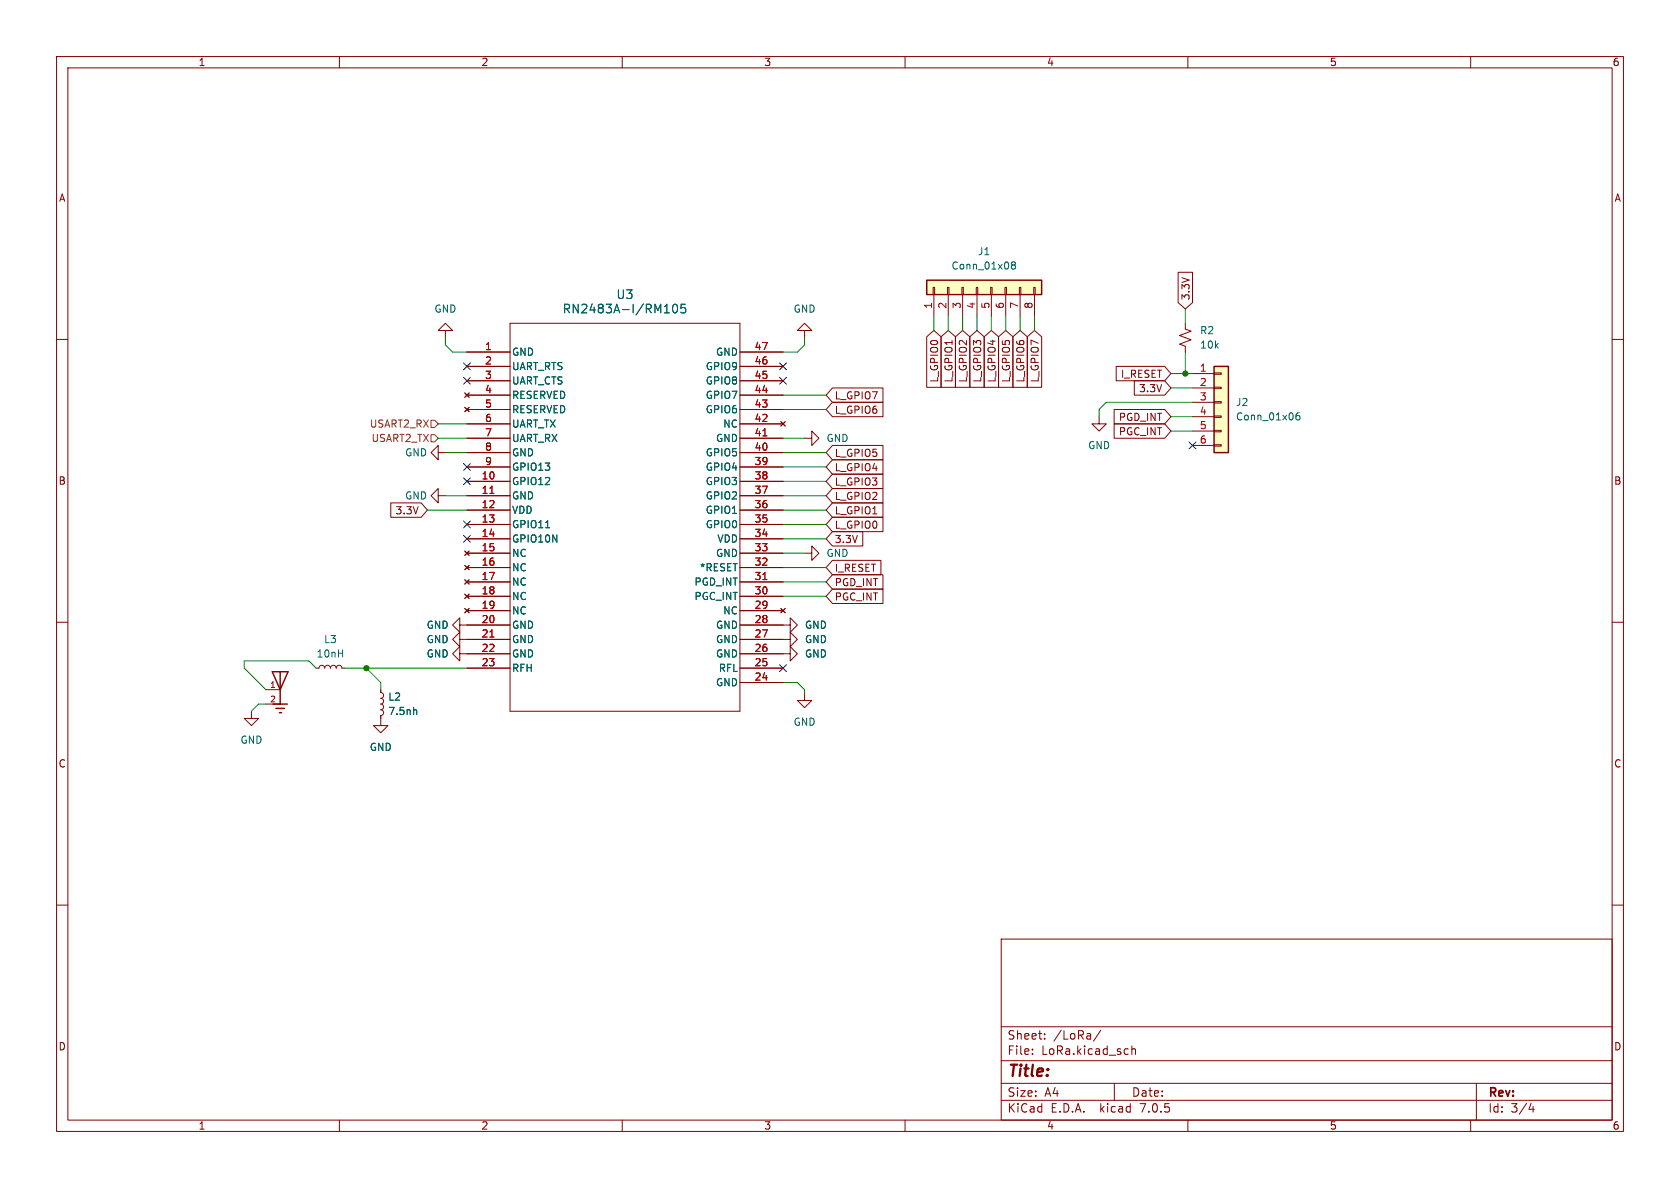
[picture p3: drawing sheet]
<svg xmlns="http://www.w3.org/2000/svg" width="297mm" height="210mm" viewBox="0 0 297 210" stroke-linecap="round" stroke-linejoin="round" font-family="sans-serif">
<g fill="none" stroke="#840000" stroke-width=".18">
<path d="M10 10h277v190h-277zM12 12h273v186h-273zM60 10v2M110 10v2M160 10v2M210 10v2M260 10v2M10 60h2M78.7 58.4h1.3l-1.3-1.2-1.2 1.2h1.2v1.3M90.2 57.2h40.6v68.5h-40.6zM142.2 58.4h1.3l-1.3-1.2-1.2 1.2h1.2v1.3M163.8 59.5l1.3-1.1 1.3 1.1v9h-2.6z"/>
<path d="M165 50.8h.2v1.3h-.2zM165.1 52.1v3.8M166.4 59.5l1.2-1.1 1.3 1.1v9h-2.5zM167.5 50.8h.3v1.3h-.3zM167.6 52.1v3.8M168.9 59.5l1.3-1.1 1.3 1.1v9h-2.6zM170.1 50.8h.2v1.3h-.2zM170.2 52.1v3.8M171.4 59.5l1.3-1.1 1.3 1.1v9h-2.6zM172.6 50.8h.2v1.3h-.2zM172.7 52.1v3.8M174 59.5l1.3-1.1 1.2 1.1v9h-2.5z"/>
<path d="M175.1 50.8h.3v1.3h-.3zM175.3 52.1v3.8M176.5 59.5l1.3-1.1 1.3 1.1v9h-2.6zM177.7 50.8h.2v1.3h-.2zM177.8 52.1v3.8M179.1 59.5l1.2-1.1 1.3 1.1v9h-2.5zM180.2 50.8h.3v1.3h-.3zM180.3 52.1v3.8M181.6 59.5l1.3-1.1 1.3 1.1v9h-2.6zM182.8 50.8h.2v1.3h-.2zM182.9 52.1v3.8M208.3 48.1h2.5v5.4l-1.3 1.1-1.2-1.1z"/>
<path d="M209.5 57.2v1l1.1 .3-2.1 .8 2.1 .8-2.1 .7 1 .4v1M285 60h2M82.2 69.5l.7 .7M82.2 72l.7 .8M82.5 62.2h7.7M82.5 64.8h7.7M82.5 67.3h7.7M82.5 69.9h7.7M82.5 77.5h7.7M82.5 74.9h7.7M82.5 72.4h7.7M82.9 69.5l-.7 .7"/>
<path d="M82.9 72l-.7 .8M130.8 62.2h7.6M130.8 64.8h7.6M130.8 67.3h7.6M130.8 69.9h7.6M130.8 77.5h7.6M130.8 74.9h7.6M130.8 72.4h7.6M138 74.5l.8 .8M138.8 74.5l-.8 .8M142.2 77.5h1.3v-1.3l1.3 1.3-1.3 1.2v-1.2M147.2 78.7h8.9v2.6h-8.9l-1.2-1.3z"/>
<path d="M147.2 71.1h8.9v2.6h-8.9l-1.2-1.3zM147.2 68.6h8.9v2.5h-8.9l-1.2-1.2zM194.3 73.7v1.2h1.3l-1.3 1.3-1.3-1.3h1.3M197 72.4h8.9l1.1 1.3-1.1 1.2h-8.9zM197 74.9h8.9l1.1 1.3-1.1 1.3h-8.9zM197.3 64.8h8.6l1.1 1.2-1.1 1.3h-8.6zM200.5 67.3h5.4l1.1 1.3-1.1 1.3h-5.4zM210.8 66h3.8M210.8 68.6h3.8M210.8 71.1h3.8M210.8 73.7h3.8M210.8 76.2h3.8"/>
<path d="M210.8 78.7h3.8M214.6 78.6h1.3v.3h-1.3zM214.6 76.1h1.3v.2h-1.3zM214.6 73.5h1.3v.3h-1.3zM214.6 71h1.3v.2h-1.3zM214.6 68.5h1.3v.2h-1.3zM214.6 65.9h1.3v.3h-1.3zM69.1 88.9h5.4l1.1 1.3-1.1 1.2h-5.4zM77.5 87.6v-1.2l-1.3 1.2 1.3 1.3v-1.3h1.2M77.5 80v-1.3l-1.3 1.3 1.3 1.3v-1.3h1.2M82.2 97.4l.7 .8M82.2 99.9l.7 .8"/>
<path d="M82.5 85.1h7.7M82.5 87.6h7.7M82.5 90.2h7.7M82.5 92.7h7.7M82.5 95.3h7.7M82.5 97.8h7.7M82.5 82.6h7.7M82.5 80h7.7M82.9 97.4l-.7 .8M82.9 99.9l-.7 .8M130.8 85.1h7.6M130.8 87.6h7.6"/>
<path d="M130.8 90.2h7.6M130.8 92.7h7.6M130.8 95.3h7.6M130.8 97.8h7.6M130.8 82.6h7.6M130.8 80h7.6M142.2 97.8h1.3v-1.3l1.3 1.3-1.3 1.3v-1.3M147.2 91.4h8.9v2.6h-8.9l-1.2-1.3zM147.2 83.8h8.9v2.6h-8.9l-1.2-1.3zM147.2 94h5.3v2.5h-5.3l-1.2-1.2zM147.2 86.4h8.9v2.5h-8.9l-1.2-1.3zM147.2 88.9h8.9v2.5h-8.9l-1.2-1.2z"/>
<path d="M147.2 81.3h8.9v2.5h-8.9l-1.2-1.2zM147.2 99.1h8.5v2.5h-8.5l-1.2-1.3zM10 110h2M55.9 118.1h.5l.1-.4 .4-.1 .4 .2 .1 .3 .2-.4 .3-.1 .4 .2 .1 .3 .2-.4 .3-.1 .4 .2 .1 .3 .2-.4 .4-.1 .3 .2 .2 .3h.5M81.3 113v-1.2l-1.3 1.2 1.3 1.3v-1.3h8.9M81.3 115.6v-1.3l-1.3 1.3 1.3 1.2v-1.2h8.9M81.3 110.5v-1.3l-1.3 1.3 1.3 1.3v-1.3h8.9M82.2 102.5l.7 .8M82.2 105l.7 .8M82.2 107.6l.7 .7M82.5 100.3h7.7M82.5 102.9h7.7"/>
<path d="M82.5 105.4h7.7M82.5 108h7.7M82.5 118.1h7.7M82.9 102.5l-.7 .8M82.9 105l-.7 .8M82.9 107.6l-.7 .7M130.8 115.6h8.9v-1.3l1.3 1.3-1.3 1.2v-1.2M130.8 113h8.9v-1.2l1.3 1.2-1.3 1.3v-1.3M130.8 110.5h8.9v-1.3l1.3 1.3-1.3 1.3v-1.3M130.8 100.3h7.6M130.8 102.9h7.6M130.8 105.4h7.6"/>
<path d="M130.8 108h7.6M130.8 118.1h7.6M138 107.6l.8 .7M138.8 107.6l-.8 .7M147.2 101.6h8.9v2.5h-8.9l-1.2-1.2zM147.2 104.1h8.9v2.6h-8.9l-1.2-1.3zM285 110h2M44.4 125.7v1.3h1.3l-1.3 1.3-1.2-1.3h1.2M47 121.9h2.5M47 124.5h2.5M67.3 121.9v.5l.4 .2 .1 .3-.1 .4-.4 .1 .4 .2 .1 .4-.1 .3-.4 .2 .4 .1 .1 .4-.1 .3-.4 .2 .4 .1 .1 .4-.1 .4-.4 .1v1.8h1.3l-1.3 1.2-1.3-1.2h1.3M130.8 120.7h7.6"/>
<path d="M142.2 122.6v1.2h1.3l-1.3 1.3-1.2-1.3h1.2M10 160h2M285 160h2M177 166h108v32h-108zM60 198v2M110 198v2M160 198v2M177 194.5h108M177 191.5h108M177 187.5h108M177 181.5h108M182.5 186.3v.1"/>
<path d="M182.5 185.5v.1M184.7 183.6v.1M184.7 182.8v.1M194.6 182.1l-1.3 2M197 191.5v3M200.1 184.9v1.5M200.1 185.5l.2-.1 .4 .1v.9M210 198v2M260 198v2M261 191.5v6.5M270.7 195l-.4 1.1h.9M271 195.6v1"/>
</g>
<path d="M163.8 49.5h20.3v2.6h-20.3zM214.6 64.8h2.6v15.2h-2.6zM48.1 118.7h2.8l-1.4 3.2zM49.5 118.7v5.8M48.3 124.5h2.5M48.8 125.2h1.5M49.4 126h.4" fill="none" stroke="#840000" stroke-width=".25"/>
<path d="M134.9 77.1h.7M86.6 87.2h.7M86.6 112.6h.7M134.9 102.5h.7" fill="none" stroke="#a90000" stroke-width=".18"/>
<path d="M117.5 55.3h.8M119.1 53.9l.2-.1a.83 .83 0 0 1 .6 .6 .83 .83 0 0 1-.3 .8l-.2 .1a.82 .82 0 0 1-.3-1.4zM121.2 53.8h-.8v.7l.2-.1h.5l.1 .3v.5l-.3 .1-.5-.1M179 46.8l-.2-.2 .2-.3h.3l.2 .2-.2 .3M179 46.8l-.2 .3 .1 .3 .1 .2 .4-.1 .1-.2v-.2l-.2-.3M179 46.8h.3M229.7 73h-.4a.85 .85 0 0 0 0 1.2l.5-.1v-.4l-.2-.2h-.4l-.1 .2M96.5 93.3h.7M73.5 125.5l.2 .1v.7" fill="none" stroke="#006464" stroke-width=".18"/>
<g fill="#ffffc2" stroke="#ffffc2" stroke-width=".18">
<path d="M214.6 64.8h2.6v15.2h-2.6z"/>
<path d="M163.8 49.5h20.3v2.6h-20.3z"/>
</g>
<path d="M76.2 76.8h.6l.7 .7-.7 .6h-.6zM76.2 74.3h.6l.7 .6-.7 .7h-.6z" fill="none" stroke="#725600" stroke-width=".18"/>
<g fill="none" stroke="#009600" stroke-width=".18">
<path d="M78.7 59.7v1.3l1.3 1.2h2.5M142.2 59.7v1.3l-1.2 1.2h-2.6M165.1 55.9v2.5M167.6 55.9v2.5M170.2 55.9v2.5M172.7 55.9v2.5M175.3 55.9v2.5M177.8 55.9v2.5M180.3 55.9v2.5M182.9 55.9v2.5M209.5 54.6v2.6M77.5 74.9h5"/>
<path d="M77.5 77.5h5M138.4 77.5h3.8M138.4 72.4h7.6M138.4 69.9h7.6M207 66h3.8M207 68.6h3.8M207 76.2h3.8M207 73.7h3.8M209.5 62.2v3.8M210.8 71.1h-15.2l-1.3 1.3v1.3M75.6 90.2h6.9M78.7 87.6h3.8"/>
<path d="M78.7 80h3.8M138.4 90.2h7.6M138.4 87.6h7.6M138.4 80h7.6M138.4 97.8h3.8M138.4 95.3h7.6M138.4 92.7h7.6M138.4 82.6h7.6M138.4 85.1h7.6M55.9 118.1l-1.3-1.3h-11.4v1.3l3.8 3.8M61 118.1h21.5M64.8 118.1l2.5 2.6v1.2"/>
<path d="M138.4 100.3h7.6M138.4 102.9h7.6M138.4 105.4h7.6M47 124.5h-1.3l-1.3 1.2M138.4 120.7h2.6l1.2 1.2v.7"/>
</g>
<g fill="none" stroke="#000084" stroke-width=".18">
<path d="M81.9 66.7l1.3 1.2M81.9 64.2l1.3 1.2M83.2 66.7l-1.3 1.2M83.2 64.2l-1.3 1.2M137.8 64.2l1.2 1.2M137.8 66.7l1.2 1.2M139 64.2l-1.2 1.2M139 66.7l-1.2 1.2M210.2 78.1l1.2 1.2M211.4 78.1l-1.2 1.2M81.9 84.5l1.3 1.2M81.9 94.6l1.3 1.3"/>
<path d="M81.9 81.9l1.3 1.3M81.9 92.1l1.3 1.2M83.2 84.5l-1.3 1.2M83.2 94.6l-1.3 1.3M83.2 81.9l-1.3 1.3M83.2 92.1l-1.3 1.2M137.8 117.5l1.2 1.2M139 117.5l-1.2 1.2"/>
</g>
<g fill="#009600" stroke="#009600" stroke-width=".18">
<circle cx="64.8" cy="118.1" r=".46"/>
<circle cx="209.5" cy="66" r=".46"/>
</g>
<text font-size="2.8" fill="#840000" x="178" y="190.8">Title:</text>
<g font-size="2.1" fill="#006464">
<text x="108.9" y="53">U3</text>
<text x="99.4" y="55.6">RN2483A-I/RM105</text>
</g>
<g font-size="2.1" fill="#840000">
<text x="178" y="183.9">Sheet:</text>
<text x="186.2" y="183.9">/LoRa/</text>
<text x="178" y="186.6">File:</text>
<text x="184" y="186.6">LoRa.kicad_sch</text>
<text x="178" y="196.8">KiCad</text>
<text x="178" y="194">Size:</text>
<text x="184.6" y="194">A4</text>
<text x="185.7" y="196.8">E.D.A.</text>
<text x="194.4" y="196.8">kicad</text>
<text x="200" y="194">Date:</text>
<text x="201.5" y="196.8">7.0.5</text>
<text x="263" y="194.2">Rev:</text>
<text x="263" y="196.8">Id:</text>
<text x="267" y="196.8">3/4</text>
</g>
<g font-size="1.8" fill="#840000">
<text x="35" y="11.8">1</text>
<text x="85" y="11.8">2</text>
<text x="135" y="11.8">3</text>
<text x="185" y="11.8">4</text>
<text x="235" y="11.8">5</text>
<text x="285" y="11.8">6</text>
<text x="10.4" y="35.8">A</text>
<text x="285.4" y="35.8">A</text>
<text x="210.5" y="53.2" transform="rotate(-90 210.5 53.2)">3.3V</text>
<text x="147.5" y="70.8">L_GPIO7</text>
<text x="166" y="67.7" transform="rotate(-90 166 67.7)">L_GPIO0</text>
<text x="168.6" y="67.7" transform="rotate(-90 168.6 67.7)">L_GPIO1</text>
<text x="171.1" y="67.7" transform="rotate(-90 171.1 67.7)">L_GPIO2</text>
<text x="173.6" y="67.7" transform="rotate(-90 173.6 67.7)">L_GPIO3</text>
<text x="176.2" y="67.7" transform="rotate(-90 176.2 67.7)">L_GPIO4</text>
<text x="178.7" y="67.7" transform="rotate(-90 178.7 67.7)">L_GPIO5</text>
<text x="181.3" y="67.7" transform="rotate(-90 181.3 67.7)">L_GPIO6</text>
<text x="183.8" y="67.7" transform="rotate(-90 183.8 67.7)">L_GPIO7</text>
<text x="198.1" y="67">I_RESET</text>
<text x="201.3" y="69.5">3.3V</text>
<text x="147.5" y="73.3">L_GPIO6</text>
<text x="197.8" y="74.6">PGD_INT</text>
<text x="197.8" y="77.1">PGC_INT</text>
<text x="147.5" y="80.9">L_GPIO5</text>
<text x="147.5" y="83.5">L_GPIO4</text>
<text x="10.3" y="85.8">B</text>
<text x="147.5" y="86">L_GPIO3</text>
<text x="147.5" y="88.5">L_GPIO2</text>
<text x="285.3" y="85.8">B</text>
<text x="69.9" y="91.1">3.3V</text>
<text x="147.5" y="93.6">L_GPIO0</text>
<text x="147.5" y="91.1">L_GPIO1</text>
<text x="147.5" y="96.2">3.3V</text>
<text x="147.5" y="101.2">I_RESET</text>
<text x="147.5" y="103.8">PGD_INT</text>
<text x="147.5" y="106.3">PGC_INT</text>
<text x="10.3" y="135.8">C</text>
<text x="285.3" y="135.8">C</text>
<text x="10.3" y="185.8">D</text>
<text x="285.3" y="185.8">D</text>
<text x="35" y="199.8">1</text>
<text x="85" y="199.8">2</text>
<text x="135" y="199.8">3</text>
<text x="185" y="199.8">4</text>
<text x="235" y="199.8">5</text>
<text x="285" y="199.8">6</text>
</g>
<g font-size="1.8" fill="#006464">
<text x="168.2" y="47.8">Conn_01x08</text>
<text x="172.8" y="45.3">J1</text>
<text x="76.7" y="55.4">GND</text>
<text x="140.2" y="55.4">GND</text>
<text x="212.1" y="59.2">R2</text>
<text x="90.4" y="63.1">GND</text>
<text x="90.4" y="65.6">UART_RTS</text>
<text x="124.7" y="65.6">GPIO9</text>
<text x="126.6" y="63.1">GND</text>
<text x="212.1" y="61.8">10k</text>
<text x="90.4" y="68.1">UART_CTS</text>
<text x="90.4" y="70.7">RESERVED</text>
<text x="124.7" y="70.7">GPIO7</text>
<text x="124.7" y="68.1">GPIO8</text>
<text x="218.4" y="71.9">J2</text>
<text x="90.4" y="73.2">RESERVED</text>
<text x="90.4" y="75.8">UART_TX</text>
<text x="124.7" y="73.2">GPIO6</text>
<text x="127.8" y="75.8">NC</text>
<text x="218.4" y="74.5">Conn_01x06</text>
<text x="71.6" y="80.8">GND</text>
<text x="90.4" y="78.3">UART_RX</text>
<text x="90.4" y="80.8">GND</text>
<text x="90.4" y="83.4">GPIO13</text>
<text x="124.7" y="83.4">GPIO4</text>
<text x="124.7" y="80.8">GPIO5</text>
<text x="126.6" y="78.3">GND</text>
<text x="146.1" y="78.3">GND</text>
<text x="192.3" y="79.6">GND</text>
<text x="71.6" y="88.5">GND</text>
<text x="90.4" y="85.9">GPIO12</text>
<text x="90.4" y="88.5">GND</text>
<text x="124.7" y="88.5">GPIO2</text>
<text x="124.7" y="85.9">GPIO3</text>
<text x="90.4" y="91">VDD</text>
<text x="90.4" y="93.5">GPIO11</text>
<text x="124.7" y="93.5">GPIO0</text>
<text x="124.7" y="91">GPIO1</text>
<text x="90.4" y="96.1">GPIO10N</text>
<text x="90.4" y="98.6">NC</text>
<text x="90.4" y="101.2">NC</text>
<text x="123.7" y="101.2">*RESET</text>
<text x="126.6" y="98.6">GND</text>
<text x="126.8" y="96.1">VDD</text>
<text x="146.1" y="98.6">GND</text>
<text x="90.4" y="103.7">NC</text>
<text x="90.4" y="106.2">NC</text>
<text x="122.7" y="106.2">PGC_INT</text>
<text x="122.7" y="103.7">PGD_INT</text>
<text x="57.2" y="113.9">L3</text>
<text x="75.4" y="113.9">GND</text>
<text x="75.4" y="111.3">GND</text>
<text x="90.4" y="108.8">NC</text>
<text x="90.4" y="111.3">GND</text>
<text x="90.4" y="113.9">GND</text>
<text x="126.6" y="113.9">GND</text>
<text x="126.6" y="111.3">GND</text>
<text x="127.8" y="108.8">NC</text>
<text x="142.2" y="113.9">GND</text>
<text x="142.2" y="111.3">GND</text>
<text x="55.9" y="116.4">10nH</text>
<text x="75.4" y="116.4">GND</text>
<text x="90.4" y="116.4">GND</text>
<text x="90.4" y="118.9">RFH</text>
<text x="126.6" y="116.4">GND</text>
<text x="127" y="118.9">RFL</text>
<text x="142.2" y="116.4">GND</text>
<text x="68.6" y="124">L2</text>
<text x="126.6" y="121.5">GND</text>
<text x="42.5" y="131.6">GND</text>
<text x="68.6" y="126.6">7.5nh</text>
<text x="140.2" y="128.5">GND</text>
<text x="65.3" y="132.9">GND</text>
</g>
<g font-size="1.8" fill="#a90000">
<text x="164.8" y="54.6" transform="rotate(-90 164.8 54.6)">1</text>
<text x="167.4" y="54.6" transform="rotate(-90 167.4 54.6)">2</text>
<text x="169.9" y="54.6" transform="rotate(-90 169.9 54.6)">3</text>
<text x="172.5" y="54.6" transform="rotate(-90 172.5 54.6)">4</text>
<text x="175" y="54.6" transform="rotate(-90 175 54.6)">5</text>
<text x="177.5" y="54.6" transform="rotate(-90 177.5 54.6)">6</text>
<text x="180.1" y="54.6" transform="rotate(-90 180.1 54.6)">7</text>
<text x="182.6" y="54.6" transform="rotate(-90 182.6 54.6)">8</text>
<text x="85.7" y="62">1</text>
<text x="85.7" y="64.5">2</text>
<text x="133.3" y="64.5">46</text>
<text x="133.3" y="62">47</text>
<text x="212.1" y="65.8">1</text>
<text x="85.7" y="67.1">3</text>
<text x="85.7" y="69.6">4</text>
<text x="133.3" y="69.6">44</text>
<text x="133.3" y="67.1">45</text>
<text x="212.1" y="68.3">2</text>
<text x="212.1" y="70.9">3</text>
<text x="85.7" y="72.1">5</text>
<text x="85.7" y="74.7">6</text>
<text x="85.7" y="77.2">7</text>
<text x="133.3" y="77.2">41</text>
<text x="133.3" y="74.7">42</text>
<text x="133.3" y="72.1">43</text>
<text x="212.1" y="73.4">4</text>
<text x="212.1" y="75.9">5</text>
<text x="85.7" y="79.8">8</text>
<text x="85.7" y="82.3">9</text>
<text x="133.3" y="82.3">39</text>
<text x="133.3" y="79.8">40</text>
<text x="212.1" y="78.5">6</text>
<text x="85.1" y="84.8">10</text>
<text x="85.1" y="87.4">11</text>
<text x="85.1" y="89.9">12</text>
<text x="133.3" y="89.9">36</text>
<text x="133.3" y="87.4">37</text>
<text x="133.3" y="84.8">38</text>
<text x="85.1" y="92.5">13</text>
<text x="85.1" y="95">14</text>
<text x="133.3" y="95">34</text>
<text x="133.3" y="92.5">35</text>
<text x="85.1" y="97.5">15</text>
<text x="85.1" y="100.1">16</text>
<text x="133.3" y="100.1">32</text>
<text x="133.3" y="97.5">33</text>
<text x="85.1" y="102.6">17</text>
<text x="85.1" y="105.2">18</text>
<text x="85.1" y="107.7">19</text>
<text x="133.3" y="107.7">29</text>
<text x="133.3" y="105.2">30</text>
<text x="133.3" y="102.6">31</text>
<text x="85.1" y="110.2">20</text>
<text x="85.1" y="112.8">21</text>
<text x="133.3" y="112.8">27</text>
<text x="133.3" y="110.2">28</text>
<text x="85.1" y="115.3">22</text>
<text x="85.1" y="117.9">23</text>
<text x="133.3" y="117.9">25</text>
<text x="133.3" y="115.3">26</text>
<text x="133.3" y="120.4">24</text>
</g>
<g font-size="1.8" fill="#725600">
<text x="65.4" y="75.8">USART2_RX</text>
<text x="65.7" y="78.3">USART2_TX</text>
</g>
<g font-size="1.4" fill="#a90000">
<text x="47.7" y="121.7">1</text>
<text x="47.7" y="124.2">2</text>
</g>
</svg>
